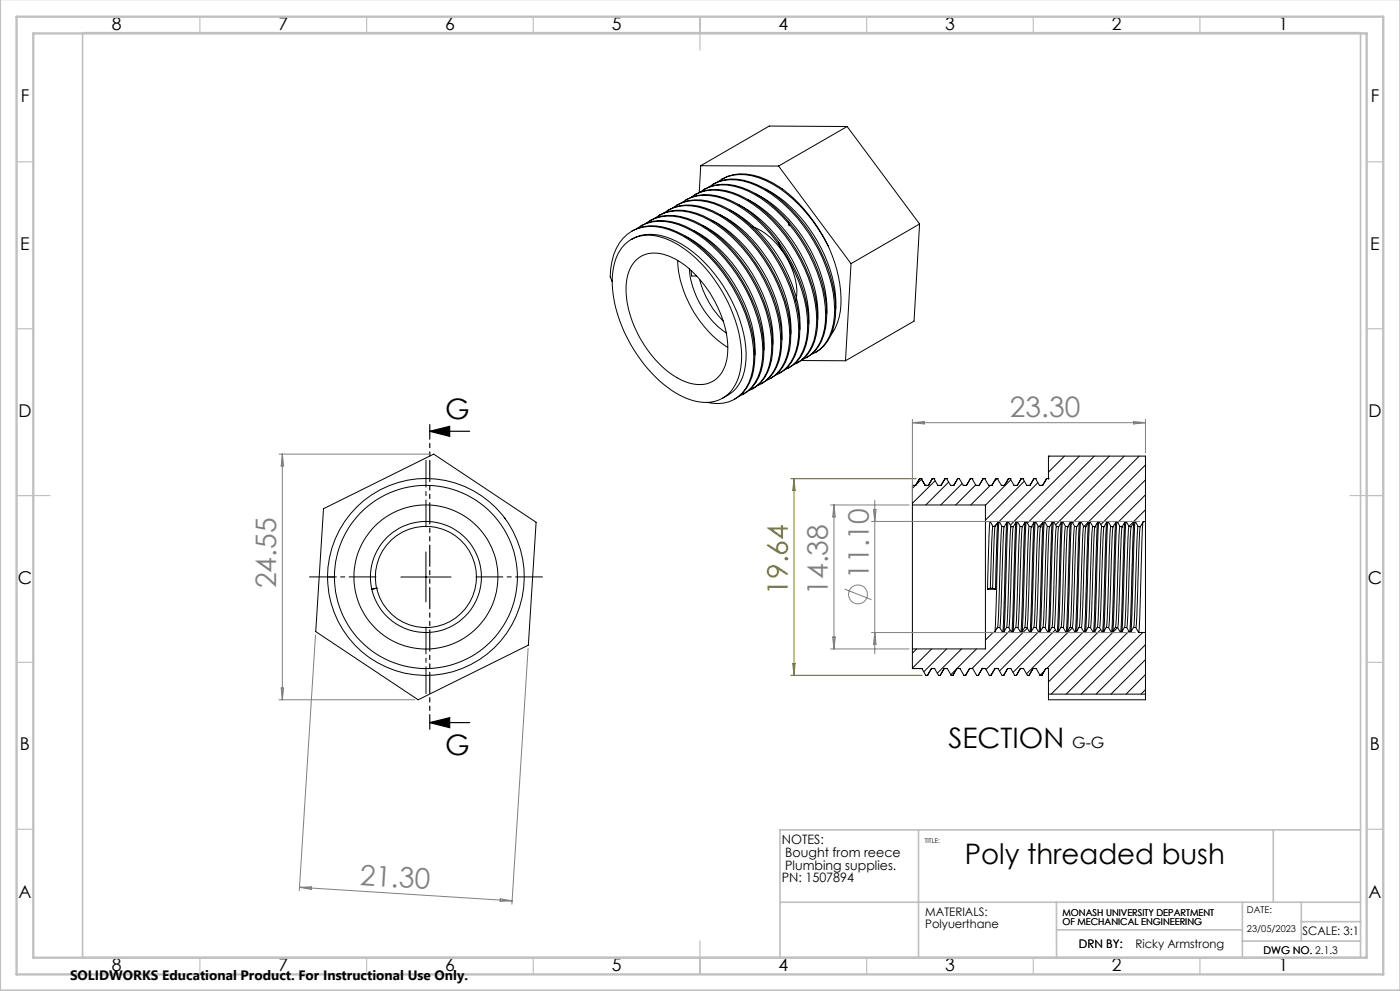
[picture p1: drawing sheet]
<svg xmlns="http://www.w3.org/2000/svg" width="420mm" height="297mm" viewBox="0 0 420 297" stroke-linecap="round" stroke-linejoin="round" font-family="sans-serif">
<g fill="none" stroke="#000" stroke-width=".3">
<path d="M254.1 37.9l-20.5 11.9M254.1 37.9l21.8 29.2M254.1 37.9l-23.3-.1-20.6 11.9M205.7 60a12.6 12.6 0 0 1 11.5-.7 35.7 35.7 0 0 1 16 12.7 44.5 44.5 0 0 1 9.4 25.2 15.3 15.3 0 0 1-4.7 12.2l-1.4 .9M207.2 59.2a12.4 12.4 0 0 1 12.3-1.3 39.3 39.3 0 0 1 19.2 17.5 40.4 40.4 0 0 1 6.2 22.6 13.2 13.2 0 0 1-5.9 10.9l-.9 .4M208.4 58.4a12.8 12.8 0 0 1 11.5-.7 39.2 39.2 0 0 1 19.1 17.5 37.9 37.9 0 0 1 6 24.7 11.9 11.9 0 0 1-5.5 8.6M209.9 57.7a12.3 12.3 0 0 1 12.3-1.3 38.9 38.9 0 0 1 19.2 17.4 37.8 37.8 0 0 1 5.9 24.8 11.5 11.5 0 0 1-6.6 9.1M210.2 49.7l-.4 8M210.2 49.7l23.4 .1M211.1 56.9a12.6 12.6 0 0 1 11.5-.7 36.6 36.6 0 0 1 17.6 15 41.2 41.2 0 0 1 7.7 25.1 12.6 12.6 0 0 1-6 10.9M212.6 56.1a13.6 13.6 0 0 1 14.4-.5 44.4 44.4 0 0 1 20.8 24.3 30.5 30.5 0 0 1 1.7 19.1 10.4 10.4 0 0 1-6.1 7.2M214.1 55.1a13.8 13.8 0 0 1 13.2 .4 43 43 0 0 1 19.8 21.6 34.9 34.9 0 0 1 3.3 19.7 11.6 11.6 0 0 1-5.8 8.9"/>
<path d="M214.1 55.1l-.4 .2M215.3 54.6a13.6 13.6 0 0 1 14.4-.5 42.5 42.5 0 0 1 18.9 19.8M216.4 53.8a11.9 11.9 0 0 1 9.5-1.3 30.9 30.9 0 0 1 17 12.2 51.5 51.5 0 0 1 5.7 9.2M224.3 59.8a41.9 41.9 0 0 1 19.3 23.9 31.4 31.4 0 0 1 1.7 11.9M226.8 58.2a41.1 41.1 0 0 1 18.3 20.9 33.9 33.9 0 0 1 2.9 14.8M229.7 56.7a41.4 41.4 0 0 1 18.5 21.9 33.4 33.4 0 0 1 2.5 13.9M233.6 49.8l21.7 29.2M187.7 73a11.6 11.6 0 0 1 12.7-1.2 38 38 0 0 1 17.3 17.5 35.3 35.3 0 0 1 4.5 21 11 11 0 0 1-8.5 10.1 18.7 18.7 0 0 1-14.3-5 43.8 43.8 0 0 1-15.7-31.1 15.1 15.1 0 0 1 4-11.3zM189.5 69.3a11.6 11.6 0 0 1 9.4-1.3 31.8 31.8 0 0 1 16.3 11.1 45.9 45.9 0 0 1 11.3 27.4 15.2 15.2 0 0 1-4.7 12.2l-1.5 1M189.7 71.6a13 13 0 0 1 11.7 0 39.5 39.5 0 0 1 18.8 20 31.5 31.5 0 0 1 3.1 19.5 11.1 11.1 0 0 1-6.5 8.2M189.7 71.6l-.4 .2M190.5 78.2a8.6 8.6 0 0 1 10.2-1.4 30.8 30.8 0 0 1 15.4 17.2 23.2 23.2 0 0 1 1.5 15.6 8.2 8.2 0 0 1-10.8 5.2 27.5 27.5 0 0 1-14.8-13.5 27.8 27.8 0 0 1-3.8-18.4l.9-2.6z"/>
<path d="M191 68.5a13.7 13.7 0 0 1 14.4-.4 43.4 43.4 0 0 1 19.8 21.6 34.4 34.4 0 0 1 3.3 19.8 11.6 11.6 0 0 1-6.6 9.1M192.2 67.8a11.9 11.9 0 0 1 9.4-1.3 33.2 33.2 0 0 1 18.1 13.3 44.5 44.5 0 0 1 9.5 25.1 15.2 15.2 0 0 1-4.7 12.3l-1.4 .9M193.7 67a13.7 13.7 0 0 1 14.4-.5 43 43 0 0 1 19.8 21.7 33.1 33.1 0 0 1 2.8 21.7 10.4 10.4 0 0 1-6.1 7.2M194.9 66.2a12.5 12.5 0 0 1 11.5-.7 39.3 39.3 0 0 1 19.2 17.5 38 38 0 0 1 5.9 24.7 11.9 11.9 0 0 1-5.4 8.6M196.4 65.4a13.7 13.7 0 0 1 14.4-.4 43.1 43.1 0 0 1 19.7 21.6 34.9 34.9 0 0 1 3.4 19.8 11.6 11.6 0 0 1-6.6 9.1M197.6 64.7a11.6 11.6 0 0 1 9.4-1.3 31.4 31.4 0 0 1 16.3 11 45.9 45.9 0 0 1 11.3 27.4 15.3 15.3 0 0 1-4.7 12.2l-1.5 1M199.1 63.9a12.5 12.5 0 0 1 12.4-1.3 36.6 36.6 0 0 1 17.6 15 41.2 41.2 0 0 1 7.7 25.1 13.3 13.3 0 0 1-5.9 10.9l-.9 .4M200.3 63.1a12.4 12.4 0 0 1 11.5-.7 39 39 0 0 1 19.2 17.4 37.9 37.9 0 0 1 5.9 24.8 11.7 11.7 0 0 1-5.4 8.6M201.8 62.3a12.6 12.6 0 0 1 12.3-1.3 38.9 38.9 0 0 1 19.2 17.5 38.3 38.3 0 0 1 6 24.8 11.6 11.6 0 0 1-6.6 9.1M203 61.5a12.6 12.6 0 0 1 11.5-.6 37 37 0 0 1 17.7 15 44.5 44.5 0 0 1 7.8 22.8 15.6 15.6 0 0 1-4.7 12.2l-1.5 1M203.3 78a33.8 33.8 0 0 0 15 26.1M204.5 60.8a12.6 12.6 0 0 1 12.4-1.3 39.3 39.3 0 0 1 19.1 17.4 41.1 41.1 0 0 1 6.2 22.7 13.1 13.1 0 0 1-5.9 10.9l-1 .3"/>
<path d="M205.4 70.7a42.1 42.1 0 0 1 19.6 24.7 31.2 31.2 0 0 1 1.5 11M208.1 69.1a41.7 41.7 0 0 1 19.2 23.7 31 31 0 0 1 1.9 12.1M210.7 67.5a42.1 42.1 0 0 1 19.7 24.9 30.5 30.5 0 0 1 1.4 10.9M213.5 66a41.8 41.8 0 0 1 19.3 23.8l.6 2.1a28.8 28.8 0 0 1 1.2 9.9M216.1 64.4a42.1 42.1 0 0 1 19.7 24.9 30.6 30.6 0 0 1 1.4 10.9M218.9 62.9a42.5 42.5 0 0 1 20.4 28 28.1 28.1 0 0 1 .7 7.8M221.5 61.3a42.2 42.2 0 0 1 19.7 25 31.1 31.1 0 0 1 1.4 10.7M225.4 67.8a21.4 21.4 0 0 1 12.7 14 14.4 14.4 0 0 1 .6 8.5M233.5 72.5l1 2.5M236.5 66.3l.2 1.4M248.6 73.9a34.7 34.7 0 0 1 3.1 21.2 13.2 13.2 0 0 1-2.4 5.3M255.3 79l-1.7 29.1"/>
<path d="M275.9 67.1l-20.6 11.9M275.9 67.1l-1.7 29.1-20.6 11.9M183.7 84.3l-.6-1.3a16.4 16.4 0 0 1 5.1-12.8 12.4 12.4 0 0 1 12.5-1.4 36.7 36.7 0 0 1 17.7 15.1 41.6 41.6 0 0 1 7.7 25 13.1 13.1 0 0 1-6 10.9 11 11 0 0 1-7.9 .8M206.8 80.6a26.3 26.3 0 0 0 11.1 19.2M207.4 81.1l.1 1.6h1.5M209.9 83.7a27.4 27.4 0 0 0 7.1 12.5M226.1 116.3l-.4 .3M231.5 113.2l-.4 .2M239.5 108.6l-.3 .2M240.3 108.1h13.3M314.8 136.7l-.3 .3M319.3 136.7l-4.8 4.8"/>
<path d="M323.8 136.7l-20.7 20.7M328.3 136.7l-20.1 20.1M332.8 136.7l-19.6 19.6M337.3 136.7l-20.6 20.6M341.8 136.7l-20 20M343.6 139.3l-17 17M97 152.5l33.1-16.4 30.7 20.4-2.3 36.9-33.1 16.3-30.7-20.4zM151.3 155.1l.3 .4M273.7 145.5h.1M273.7 151.3v43.2M273.7 145.5v5.8M273.7 151.3h21.9v5"/>
<path d="M274.6 145.5l-.9 .9M275.9 143.4l-1.2 2.1M275.9 143.4h.5M275.9 143.4h.1M275.9 143.4l-1.2 2.1h-1M276.4 143.4l1.2 2.1M276.4 143.4h.1M276.5 143.6l-1.7 1.6M277.6 145.5h.1M279.6 143.5l-1.1 2M279.6 143.4v.1M279.7 143.4h.5"/>
<path d="M279.7 143.4h.1M279.7 143.4l-1.2 2.1h-.9M280.2 143.4l1.2 2.1h.9M280.2 143.4h.1M280.5 144.1l-6.8 6.7M283.5 143.5l-1.2 2M283.5 143.4v.1M283.5 143.4h.5M283.5 143.4h.1M283.5 143.4l-1.2 2.1M284 143.4l1.2 2.1h.9M284 143.4h.1"/>
<path d="M284.6 144.5l-6.9 6.8M287.3 143.5l-1.2 2M287.3 143.4h.5M287.3 143.4v.1M287.3 143.4h.1M287.3 143.4l-1.2 2.1M287.8 143.4l1.2 2.1h.9M287.8 143.4v.1M288.6 144.9l-6.4 6.4M291.1 143.4l-1.2 2.1M291.1 143.4h.5M291.1 143.4h.1"/>
<path d="M291.6 143.4l1.2 2.1h1l1.2-2.1M291.6 143.4h.1M292.7 145.3l-6 6M294.9 143.5l-1.2 2M294.9 143.4v.1M294.9 143.4h.5M294.9 143.4h.1M295 143.4h.4M295.4 143.4h.1M295.4 143.4l1.2 2.1M295.6 156.3v33.2M295.6 156.3h1.4"/>
<path d="M296.6 145.5h.1M297 156.3l-.3 4.5-.4 15.8M297 156.3l.9 1.5M297.1 145.5l-5.9 5.8M297.8 157.9l-.7 18.4M297.9 157.8h.1M298.5 157.9l-.7 18.4M298.5 157.8h.1M298.7 143.5l-1.2 2M298.7 143.4v.1M298.7 143.4h.5M298.7 143.4h.1"/>
<path d="M298.8 143.4l-1.2 2.1h-1M298.8 143.4h.4M299 156.9l-.8 .9M299.1 143.4l-.8 .9M299.2 143.4h.1M299.2 143.4l1.2 2.1h1M299.3 156.5l-.7 20.1M299.7 156.4l-1.3 33M300.6 157.9l-1.3 30.2M301.2 158l-1.3 30.1M301.2 157.9h.1M302 156.5l-.9 29.9-.3 3.1"/>
<path d="M302.4 156.4l-1.2 33M302.5 143.5l-1.2 2M302.5 143.4v.1M302.5 143.4h.5M302.5 143.4h.1M302.6 143.4l-1.2 2.1M302.6 143.4h.4M303 143.4h.1M303 143.4l1.2 2.1h1M303.2 158l-1.2 30M303.2 143.8l-7.6 7.6M303.3 157.9h-.1"/>
<path d="M303.9 158l-1 27.2-.3 2.9M304 157.9l-.1 .1M304.8 156.5l-1 29.8-.3 3.2M305.2 156.4l-1.3 33M306 157.9l-1.3 30.2M306.3 143.5l-1.1 2M306.3 143.4v.1M306.4 143.4h.4M306.4 143.4h.1M306.4 143.4l-1.2 2.1M306.6 158l-1.2 30.1M306.7 157.9h.1"/>
<path d="M306.8 143.4l1.2 2.1h1M306.8 143.4h.1M307.3 144.2l-11.7 11.7M307.5 156.5l-.9 28-.4 5M307.9 156.4l-1.3 33M308.7 157.9l-1.3 30.1M309.4 158l-1 27.4-.3 2.7M309.4 157.9h.1M310.1 143.5l-1.1 2M310.1 143.4v.1M310.2 143.4h.5M310.2 143.4h.1"/>
<path d="M310.2 143.4l-1.2 2.1M310.2 156.5l-.5 12.3a239 239 0 0 1-.8 20.7M310.6 156.4l-1.2 33M310.7 143.4l1.2 2.1h.9l1.2-2.1M310.7 143.4h.1M311.4 144.7l-11.7 11.6M311.4 157.9l-1.2 30.1M312.1 157.9h.1M312.1 158l-1.3 30.1M312.8 156.6l-1.1 1.2M312.9 156.5l-.9 28.3-.4 4.7M313.3 156.4l-1.2 33"/>
<path d="M313.9 143.5l-1.1 2M313.9 143.4v.1M314 143.4h.5M314 143.4h.1M314.1 157.9l-.8 24a21.5 21.5 0 0 1-.6 6.3M314.5 143.4h.1M314.5 143.4v-6.7h29.1v19.6M314.8 158l-1.3 30M314.8 157.9v.1M315.7 156.5l-1.3 33M316 156.4l-1.2 33M316.9 158l-1.3 30"/>
<path d="M316.9 157.9h.1M317.5 158l-1.2 30.1M317.5 157.9v.1M318.4 156.5l-1.3 33M318.7 156.4l-1.2 33M319.6 157.8l-1.3 30.3M320.3 157.9h.1M320.3 158l-1.3 30.1M321.1 156.5l-1 29.7-.3 3.3M321.5 156.4l-1.3 33M322.3 157.9l-1.2 30.1M323 158l-.9 25.3-.4 4.8"/>
<path d="M323 157.9v.1M323.8 156.5l-1 29.8-.3 3.2M324.2 156.4l-1.3 33M325 158l-1 27.1-.3 3M325 157.9h.1M325.7 158l-1.3 30.1M325.7 157.9v.1M326.6 156.5l-1 27.3-.3 5.7M326.6 156.3h.4l.8 1.5h.7l.9-1.5h.3l.9 1.5h.7l.8-1.5h.3l.9 1.5h.7l.8-1.5h.3l.9 1.5h.7l.8-1.5h.4l.8 1.5h.7l.9-1.5h.3l.5 .8a.76 .76 0 0 0 .8 .7 .76 .76 0 0 0 .7-.8l.4-.7h.6M326.6 156.3l-.8 1.5h-.7l-.8-1.5h-.4l-.8 1.5h-.7l-.8-1.5h-.4l-.8 1.5h-.7l-.9-1.5h-.3l-.9 1.5h-.6l-.9-1.5h-.3l-.9 1.5h-.6l-.9-1.5h-.3l-.9 1.5h-.7l-.8-1.5h-.4l-.8 1.5h-.7l-.9-1.5h-.3l-.9 1.5h-.6l-.9-1.5h-.3l-.9 1.5h-.6l-.9-1.5h-.3l-.9 1.5h-.7l-.8-1.5h-.4l-.5 .9a.79 .79 0 0 1-1 .6M326.6 156.3l-1.4 1.5M326.9 156.4l-1.3 33"/>
<path d="M327.7 158l-1.2 30M327.8 157.9h.1M328.4 158l-1.2 30.1M328.4 157.9h.1M329.3 156.5l-.9 27.3-.4 5.7M329.6 156.4l-1.2 33M330.5 157.8l-1.3 30.2M331.2 158l-1.3 30.1M331.2 157.9v.1M332 156.5l-.9 27.4-.4 5.6M332.4 156.4l-1.3 33M333.2 157.9l-1.3 30.1"/>
<path d="M333.9 158l-1.3 30.1M333.9 157.9v.1M334.7 156.5l-.9 27.5-.4 5.5M335.1 156.4l-1.3 33M335.9 157.9l-1.3 30.1M336.6 157.9h.1M336.6 158l-1.3 30.1M337.4 156.5l-.9 28.8-.3 4.2M337.8 156.4l-1.3 33M338.7 157.9l-1.3 30.1M339.3 158l-1 26.3-.3 3.8M339.3 157.9h.1"/>
<path d="M340.1 156.5l-.9 28.9-.3 4.1M340.5 156.4l-1.2 33M341.4 157.9l-1.3 30.2M342 158l-.9 26.4-.4 3.7M342.1 157.9h-.1M342.9 156.5l-1 29-.3 4M343.6 156.3v33.2M343.6 143.8l-13.4 13.4M343.6 152.8l-4.9 4.9M343.6 148.3l-8.3 8.3M98.2 172.9h2.1M113 176.3h.1"/>
<path d="M113 176.3l-1.5 .3M113 176.2a15.2 15.2 0 0 0 24.3 8.4 15.2 15.2 0 0 0-3.1-25.5 15.2 15.2 0 0 0-21.6 13.9l.4 3.3M120.3 172.9h15M127.8 165.4v15M296.3 176.6h2.3M297.1 176.3l-.8 .3M297.1 176.3h.7M297.8 176.3l.8 .3M273.7 194.5v5.9h2.9M275 194.5l-1.3 1.3M279.5 194.5l-5.8 5.7M284 194.5l-6.9 6.8"/>
<path d="M288.5 194.5l-7.3 7.3M292.9 194.5l-5.8 5.8M295.6 189.5v5h-21.9M297.9 189.5l-2.3 2.3M299.4 188.1l-.5 .4M299.9 188.1l.8 1.4M299.9 188.1h-.7l-.9 1.4h-2.7M300.7 189.5h.4l.8-1.4h.7l.9 1.4h.3l.9-1.4h.6l.9 1.4h.3l.9-1.4h.6l.9 1.4M303.1 188.9l-11.5 11.4M308.2 188.3l-12.4 12.4M308.9 189.5h.3l.9-1.4h.7l.8 1.4M311.5 189.4l-11.6 11.7"/>
<path d="M311.6 189.5h.4l.8-1.4h.7l.9 1.4h.3l.8-1.4h.7l.9 1.4M316.6 188.8l-12.7 12.7M318.9 188.1l.9 1.4M318.9 188.1h-.7l-.8 1.4h-.3M321.7 188.1l.8 1.4h.4l.8-1.4h.7l.8 1.4h.4l.8-1.4h.7l.8 1.4M321.7 188.1h-.7l-.9 1.4h-.3M321.7 188.2l-13.7 13.7M325.1 189.3l-11.1 11M327.9 189.5h.4l.8-1.4h.7l.9 1.4M330.2 188.7l-15.7 15.7M330.7 189.5h.3l.9-1.4h.6l.9 1.4M333.4 189.5h.3l.9-1.4h.7l.8 1.4"/>
<path d="M335.3 188.1l-20 19.9M336.1 189.5h.3l.9-1.4h.7l.8 1.4M338.7 189.2l-18.8 18.8M340 188.1l-.8 1.4h-.4M340 188.1h.7M340.7 188.1l.9 1.4h2M342.8 189.5l-18.5 18.5M343.6 189.5v20.2h-29.1v-9.4h-.8M343.6 193.2l-14.8 14.8M343.6 197.7l-10.3 10.3M273.7 200.3h2.9l1.1 2.1M277.7 202.4h.5"/>
<path d="M277.8 202.4h-.1M279.4 200.3h1l1.2 2.1M279.4 200.3l-1.2 2.1M279.4 200.3l1 .1M279.5 200.3l-1.3 2.1M281.6 202.4h.4M281.6 202.4h.1M282 202.4l1.2-2.1h1l1.2 2.1M283.2 200.4h1M283.3 200.3l-1.3 2.1M285.4 202.4h.5M285.4 202.4h.1"/>
<path d="M286.9 200.5l-1.6 1.7M287.1 200.3h.9l1.2 2.1M287.1 200.3l-1.2 2.1M287.1 200.3l.9 .1M289.2 202.4h.5M289.2 202.4h.1M289.8 202.1l-.3 .3M290.9 200.3h.1M290.9 200.3h.9l1.2 2.1M290.9 200.3l-1.2 2.1M290.9 200.4h.9M293 202.4h.5"/>
<path d="M293.1 202.4h-.1M294.7 200.3h.9l1.2 2.1M294.7 200.3h.1M294.7 200.3l-1.2 2.1M294.7 200.4h.9M296.8 202.4h.5M296.9 202.4h-.1M297.3 202.4l1.2-2.1h.9l1.2 2.1h.5M298.5 200.4h.9M298.6 200.3l-1.3 2.1M302.3 200.3h.9l1.2 2.1h.5M302.3 200.3l-1.2 2.1"/>
<path d="M303.2 200.4h-.9l-1.2 2M306.1 200.3h1l1.1 2.1M306.1 200.3h.1M306.1 200.3l-1.2 2.1M306.1 200.4h1M306.2 200.3l-1.3 2.1M308.2 202.4h.5M308.3 202.4h-.1M308.7 202.4l1.2-2.1h1l1.1 2.1M310.9 200.4h-1l-1.2 2M312 202.4h.5M312.1 202.4h.5"/>
<path d="M312.1 202.4h-.1M313.2 201.2l-1.2 1.1M313.7 200.3l-1.2 2.1M313.7 200.3l.8 .1M313.8 200.3l-1.3 2.1M314.5 208h29.1M343.6 202.2l-5.8 5.8M343.6 206.7l-1.3 1.3"/>
<circle cx="127.8" cy="172.9" r="29.5"/>
<circle cx="127.8" cy="172.9" r="21.6"/>
<circle cx="127.8" cy="172.9" r="16.6"/>
<circle cx="127.8" cy="172.9" r="27.5"/>
</g>
<g fill="none" stroke="#808080" stroke-width=".3">
<path d="M83.7 136.1h45.4M84.7 136.1v73.6M84.7 136.1l.4 3.6h-.8zM273.7 125.7v24.6M273.7 126.7h69.9M273.7 126.7l3.6-.4v.8zM340.1 126.3l3.5 .4-3.5 .4zM343.6 125.7v10M249.2 151.3h23.5M250.2 151.3v43.2M250.2 151.3l.4 3.6h-.8zM261.4 156.3h80.5"/>
<path d="M262 152.7h.8l-.4 3.6zM262.4 149.9v46M253.4 176.5l8 3.2M94.7 190.3l-4.9 76.6M158.4 194.3l-4.8 76.7M249.2 194.5h23.5M249.8 190.9h.8l-.4 3.6zM261.4 189.6h79.2M262.4 189.6l.4 3.5h-.8zM83.7 209.7h40.7M84.3 206.2h.8l-.4 3.5zM89.9 265.9l63.7 4.1"/>
<path d="M89.9 265.9l3.5-.1v.8zM150.1 269.4l3.5 .6-3.6 .2z"/>
<circle cx="257.4" cy="178.1" r="2.82"/>
</g>
<path d="M128.9 129.3l6-1.5v3zM128.9 129.3h12M128.9 216.6l6-1.5v3zM128.9 216.6h12" fill="none" stroke="#000" stroke-width=".35"/>
<path d="M127.8 157.9v-19.9M112.8 172.9h-20M142.8 172.9h19.9M127.8 187.9v20" fill="none" stroke="#000" stroke-width=".3" stroke-dasharray="15.2 1.3 1.3 1.3" stroke-dashoffset="7.2"/>
<path d="M128.9 127.2v91.4" fill="none" stroke="#000" stroke-width=".35" stroke-dasharray="6.3 1.3 1.3 1.3 1.3 1.3" stroke-dashoffset="2"/>
<g fill="none" stroke="#c0c0c0" stroke-width=".35">
<path d="M60 5v5M110 5v5M160 5v5M210 5v10M260 5v5M310 5v5M360 5v5M5 48.5h5M410 48.5h5M5 98.5h5M410 98.5h5M5 148.5h10"/>
<path d="M405 148.5h10M5 198.5h5M410 198.5h5M5 248.5h5M410 248.5h5M60 287v5M110 287v5M160 287v5M210 282v10M260 287v5M310 287v5M360 287v5"/>
</g>
<path d="M.1 -.1v296.9h419.9M24.8 9.8h383.4v277.2h-383.4zM275.6 248.7v38.3M382 248.7v21.7M408.1 248.7h-174.1v38.3M234 270.4h174.1M316.9 278.7h55.8M316.9 270.4l.1 16.6M372.7 270.4v16.6M390.4 270.4v11.6M390.4 276.2h17.9M372.7 282h35.5" fill="none" stroke="#c0c0c0" stroke-width=".5"/>
<path d="M5 5h410v287h-410zM10 10h400v277h-400z" fill="none" stroke="#c0c0c0" stroke-width=".7"/>
<path d="M237.2 143.5h37.6M238.2 143.5v58.9M238.2 143.5l.3 3.5h-.7zM237.8 198.8h.7l-.3 3.6zM237.2 202.4h39.5" fill="none" stroke="#808000" stroke-width=".3"/>
<path d="M128.9 129.3l6-1.5v3zM128.9 216.6l6-1.5v3z" fill="#000"/>
<g font-size="8.5">
<text x="133.6" y="125.6">G</text>
<text x="133.6" y="226.1">G</text>
<text x="284.5" y="224.1">SECTION</text>
<text x="289.5" y="258.9">Poly threaded bush</text>
</g>
<g font-size="8.5" fill="#808080">
<text x="303" y="124.8">23.30</text>
<text x="260.6" y="173.5" transform="rotate(-90 260.6 173.5)">11.10</text>
<text x="82.9" y="176.3" transform="rotate(-90 82.9 176.3)">24.55</text>
<text x="248.4" y="178.2" transform="rotate(-90 248.4 178.2)">14.38</text>
<text x="107.8" y="265.2" transform="rotate(4 107.8 265.2)">21.30</text>
</g>
<text font-size="8.5" fill="#808000" x="236.4" y="178.2" transform="rotate(-90 236.4 178.2)">19.64</text>
<g font-size="5.3">
<text x="33.5" y="8.9">8</text>
<text x="83.5" y="8.9">7</text>
<text x="133.5" y="8.9">6</text>
<text x="183.5" y="8.9">5</text>
<text x="233.5" y="8.9">4</text>
<text x="283.5" y="8.9">3</text>
<text x="333.5" y="8.9">2</text>
<text x="383.5" y="8.9">1</text>
<text x="6.2" y="30.7">F</text>
<text x="411.2" y="30.7">F</text>
<text x="6.1" y="74.9">E</text>
<text x="411.1" y="74.9">E</text>
<text x="5.5" y="124.9">D</text>
<text x="410.5" y="124.9">D</text>
<text x="5.3" y="174.9">C</text>
<text x="410.3" y="174.9">C</text>
<text x="6" y="224.9">B</text>
<text x="411" y="224.9">B</text>
<text x="5.5" y="269.2">A</text>
<text x="410.5" y="269.2">A</text>
<text x="33.5" y="290.9">8</text>
<text x="83.5" y="290.9">7</text>
<text x="133.5" y="290.9">6</text>
<text x="183.5" y="290.9">5</text>
<text x="233.5" y="290.9">4</text>
<text x="283.5" y="290.9">3</text>
<text x="333.5" y="290.9">2</text>
<text x="383.5" y="290.9">1</text>
</g>
<text font-size="4.7" x="321.6" y="224.1">G-G</text>
<text font-size="4.1" x="21" y="293.7">SOLIDWORKS Educational Product. For Instructional Use Only.</text>
<g font-size="3.9">
<text x="234.5" y="252.8">NOTES:</text>
<text x="235.6" y="256.7">Bought from reece</text>
<text x="235.6" y="260.6">Plumbing supplies.</text>
<text x="234.5" y="264.5">PN: 1507894</text>
</g>
<g font-size="3.5">
<text x="277.6" y="274.5">MATERIALS:</text>
<text x="277.6" y="278.1">Polyuerthane</text>
<text x="390.7" y="280.2">SCALE: 3:1</text>
<text x="323.7" y="284.2">DRN BY:</text>
<text x="340.7" y="284.2">Ricky Armstrong</text>
</g>
<g font-size="3.2">
<text x="379.1" y="285.9">DWG NO. 2.1.3</text>
<text x="379.1" y="285.9">DWG NO.</text>
</g>
<g font-size="2.8">
<text x="318.8" y="274.4">MONASH UNIVERSITY DEPARTMENT</text>
<text x="374.1" y="273.7">DATE:</text>
<text x="318.8" y="277.2">OF MECHANICAL ENGINEERING</text>
<text x="374.1" y="279.3">23/05/2023</text>
</g>
<text font-size="2" x="277.4" y="252.8">TITLE:</text>
</svg>
